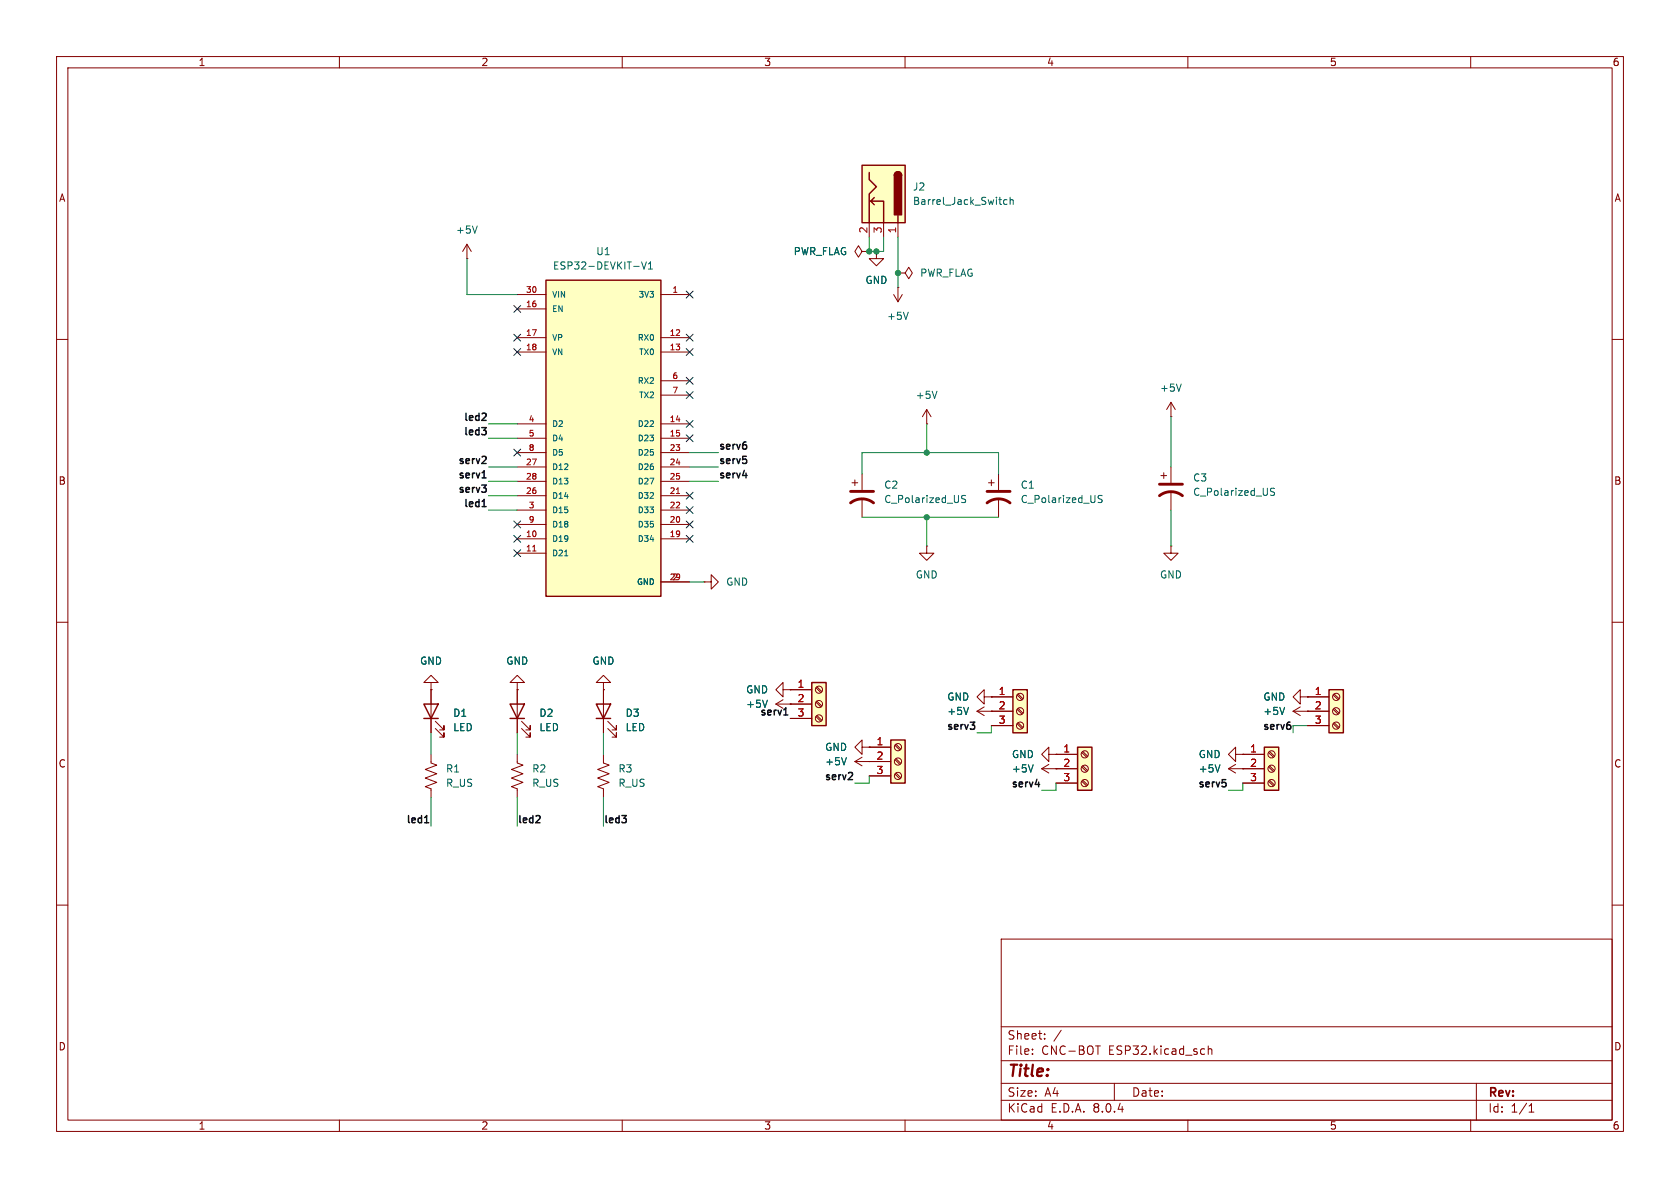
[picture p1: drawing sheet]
<svg xmlns="http://www.w3.org/2000/svg" width="297mm" height="210mm" viewBox="0 0 297 210" stroke-linecap="round" stroke-linejoin="round" font-family="sans-serif">
<g fill="none" stroke="#840000" stroke-width=".18">
<path d="M10 10h277v190h-277zM12 12h273v186h-273zM60 10v2M110 10v2M160 10v2M210 10v2M260 10v2M10 60h2M285 60h2M10 110h2M285 110h2M91.4 133.4v1.5l1.1 .4-2.1 .7 2.1 .8-2.1 .7 2.1 .8-2.1 .8 1 .3v1.6"/>
<path d="M217.2 135.9l1.2 .8M217.2 135.9h2.5M218.4 133.4v-1.3l-1.2 1.3 1.2 1.2v-1.2h1.3M218.4 135.1l-1.2 .8M219.7 133.4h.1M219.7 135.9h.1M10 160h2M285 160h2M177 166h108v32h-108zM60 198v2M110 198v2M160 198v2"/>
<path d="M177 194.5h108M177 191.5h108M177 187.5h108M177 181.5h108M182.5 186.3v.1M182.5 185.5v.1M184.7 183.6v.1M184.7 182.8v.1M187.6 182.1l-1.3 2M193.7 184.9h.8M197 191.5v3M210 198v2"/>
<path d="M213.6 184.9v1.5M213.6 185.5l.2-.1 .4 .1v.9M260 198v2M261 191.5v6.5M270.3 196.6h.9M270.3 195.5l.4-.4v1.5"/>
</g>
<path d="M215.7 135.2l-.5 1.3" fill="none" stroke="#006464" stroke-width=".18"/>
<path d="M190.5 132.1h2.5v7.6h-2.5z" fill="#ffffc2"/>
<path d="M190.5 132.1h2.5v7.6h-2.5z" fill="none" stroke="#840000" stroke-width=".25"/>
<g fill="none" stroke="#840000" stroke-width=".18">
<path d="M186.7 133.4h3.8M186.7 135.9h3.8M186.7 138.4h3.8M191.2 138.1l.9 .8M191.2 135.6l.9 .8M191.2 133l.9 .9M191.4 137.9l.9 .9M191.4 135.4l.9 .8M191.4 132.8l.9 .9"/>
<circle cx="191.8" cy="135.9" r=".63"/>
<circle cx="191.8" cy="133.3" r=".63"/>
<circle cx="191.8" cy="138.4" r=".63"/>
</g>
<path d="M143.5 120.7h2.5v7.6h-2.5z" fill="#ffffc2"/>
<path d="M74.9 124.5h2.6l-1.3 2.5zM74.9 127h2.6M143.5 120.7h2.5v7.6h-2.5z" fill="none" stroke="#840000" stroke-width=".25"/>
<g fill="none" stroke="#840000" stroke-width=".18">
<path d="M207 73.7h.1M207 71.1v2.6M207 71.1l-.8 1.3M207 71.1l.8 1.3M174.8 85.3h1M175.3 84.8v1.1M176.5 83.8v2.8M176.5 88.1v3.3M205.2 84.1h1M205.7 83.6v1M207 96.5v1.3h1.3l-1.3 1.3-1.3-1.3h1.3M207 96.5h.1"/>
<path d="M207 82.6v2.7M207 86.9v3.3M76.2 133.4v1.5l1 .4-2 .7 2 .8-2 .7 2 .8-2 .8 1 .3v1.6M76.2 120.7h1.3l-1.3-1.3-1.3 1.3h1.3v1.2M76.2 121.9h.1M76.2 121.9v7.6M77 128.8l1.5 1.5v-.8v.8h-.8M77 127.5l1.5 1.5v-.7v.7h-.8M137.2 124.5h6.3M137.2 124.5l1.2 .7M138.4 123.7l-1.2 .8M139.7 124.5h.1"/>
<path d="M139.7 121.9h3.8M139.7 127h3.8M144.2 126.7l.9 .8M144.2 124.1l.9 .9M144.2 121.6l.9 .8M144.4 126.5l.9 .8M144.4 124l.9 .8M144.4 121.4l.9 .9M151.1 134.6l1.3 .8M151.1 134.6h2.6M152.4 133.9l-1.3 .7M153.7 134.6h.1"/>
<circle cx="144.8" cy="121.9" r=".63"/>
<circle cx="144.8" cy="124.5" r=".63"/>
<circle cx="144.8" cy="127" r=".63"/>
</g>
<path d="M174.5 88.9a3.3 3.3 0 0 1 4.1 0M174.5 86.9h4.1M205 87.6a3.3 3.3 0 0 1 4 0M205 85.6h4" fill="none" stroke="#840000" stroke-width=".51"/>
<path d="M208.8 67.9l-.4 1.3M194.8 87.6h-.4l-.3 .2 .1 .3 .6 .3v.3l-.2 .1h-.5M225.3 86.4l-.5-.1-.1 .1v.4l.5 .2 .1 .3-.2 .3-.5-.1M135.7 123.8l-.5 1.2M149.6 133.9l-.4 1.3" fill="none" stroke="#006464" stroke-width=".18"/>
<path d="M179.1 121.9h2.5v7.6h-2.5z" fill="#ffffc2"/>
<path d="M90.2 124.5h2.5l-1.3 2.5zM90.2 127h2.5M105.4 124.5h2.5l-1.2 2.5zM105.4 127h2.5M179.1 121.9h2.5v7.6h-2.5z" fill="none" stroke="#840000" stroke-width=".25"/>
<g fill="none" stroke="#840000" stroke-width=".18">
<path d="M82.5 45.7h.1M82.5 43.2l-.7 1.3M82.5 43.2v2.5M82.5 43.2l.8 1.3M152.4 44.5l-.6-1.1-.7 1.1 .7 1 .6-1h1.3M153.7 44.5h.1M158 52.1l.7 1.2M158.7 50.8h.1M158.7 50.8v2.5M159.5 52.1l-.8 1.2M163.8 96.5v1.3h1.3l-1.3 1.3-1.2-1.3h1.2M163.8 96.5h.1"/>
<path d="M124.5 102.9h1.2v-1.3l1.3 1.3-1.3 1.2v-1.2M124.5 102.9h.1M91.4 120.7h1.3l-1.3-1.3-1.2 1.3h1.2v1.2M91.4 121.9h.1M91.4 121.9v7.6M92.2 128.8l1.5 1.5v-.8v.8h-.7M92.2 127.5l1.5 1.5v-.7v.7h-.7M106.7 133.4v1.5l1 .4-2 .7 2 .8-2 .7 2 .8-2 .8 1 .3v1.6M106.7 120.7h1.2l-1.2-1.3-1.3 1.3h1.3v1.2M106.7 121.9h.1M106.7 121.9v7.6M107.4 128.8l1.6 1.5v-.8v.8h-.8"/>
<path d="M107.4 127.5l1.6 1.5v-.7v.7h-.8M172.7 125.7h6.4M172.7 125.7l1.3 .8M174 123.2v-1.3l-1.3 1.3 1.3 1.3v-1.3h1.3M174 125l-1.3 .7M175.3 123.2h.1M175.3 125.7h.1M175.3 123.2h3.8M175.3 128.3h3.8M179.8 127.9l.9 .9M179.8 125.4l.9 .8M179.8 122.9l.9 .8"/>
<path d="M180 127.8l.8 .8M180 125.2l.8 .9M180 122.7l.8 .8M184.1 135.9l1.3 .8M184.1 135.9h2.6M185.4 133.4v-1.3l-1.3 1.3 1.3 1.2v-1.2h1.3M185.4 135.1l-1.3 .8M186.7 135.9h.1M186.7 133.4h.1"/>
<circle cx="180.3" cy="123.2" r=".63"/>
<circle cx="180.3" cy="125.7" r=".63"/>
<circle cx="180.3" cy="128.3" r=".63"/>
</g>
<path d="M84.4 39.9l-.5 1.3M160.6 55.2l-.5 1.3M171.2 125l-.4 1.3M182.6 135.2l-.4 1.3" fill="none" stroke="#006464" stroke-width=".18"/>
<path d="M96.5 49.5h20.3v55.9h-20.3z" fill="#ffffc2"/>
<path d="M96.5 49.5h20.3v55.9h-20.3z" fill="none" stroke="#840000" stroke-width=".25"/>
<g fill="none" stroke="#840000" stroke-width=".18">
<path d="M91.4 52.1h5.1M91.4 59.7h5.1M91.4 54.6h5.1M116.8 52.1h5.1M116.8 59.7h5.1M91.4 62.2h5.1M91.4 74.9h5.1M91.4 77.5h5.1M116.8 62.2h5.1M116.8 74.9h5.1M116.8 77.5h5.1M116.8 67.3h5.1"/>
<path d="M116.8 69.9h5.1M163.8 74.9h.1M163.8 72.4l-.7 1.3M163.8 72.4v2.5M163.8 72.4l.8 1.3M91.4 95.3h5.1M91.4 97.8h5.1M91.4 92.7h5.1M91.4 87.6h5.1M91.4 90.2h5.1M91.4 80h5.1M91.4 82.6h5.1"/>
<path d="M91.4 85.1h5.1M116.8 95.3h5.1M116.8 92.7h5.1M116.8 87.6h5.1M116.8 90.2h5.1M116.8 80h5.1M116.8 82.6h5.1M116.8 85.1h5.1M116.8 102.9h5.1"/>
</g>
<path d="M113.4 46.3l.4 1.3 .5-1.3M114.6 47.6h.8M114.6 46.7l.4-.4v1.3M165.6 69.2l-.4 1.2M99.8 98.3h.6" fill="none" stroke="#006464" stroke-width=".18"/>
<path d="M94.2 97.4h.6M119.6 87.2h.6" fill="none" stroke="#a90000" stroke-width=".18"/>
<path d="M157.5 130.8h2.5v7.6h-2.5z" fill="#ffffc2"/>
<path d="M157.5 130.8h2.5v7.6h-2.5z" fill="none" stroke="#840000" stroke-width=".25"/>
<g fill="none" stroke="#840000" stroke-width=".18">
<path d="M154.9 44.5v1.2h1.3l-1.3 1.3-1.2-1.3h1.2M154.9 44.5h.1M153.7 132.1h3.8M153.7 134.6h3.8M153.7 137.2h3.8M158.2 136.8l.9 .9M158.2 134.3l.9 .8M158.2 131.7l.9 .9M158.4 136.7l.9 .8M158.4 134.1l.9 .9M158.4 131.6l.9 .8"/>
<circle cx="158.7" cy="134.6" r=".63"/>
<circle cx="158.7" cy="132.1" r=".63"/>
<circle cx="158.7" cy="137.2" r=".63"/>
</g>
<path d="M152.4 29.2h7.6v10.2h-7.6z" fill="#ffffc2"/>
<path d="M152.4 29.2h7.6v10.2h-7.6zM153.7 30.5v1.3l1.2 1.2-1.2 1.3v5.1M153.9 35.6l.7 .6M154.6 34.9l-.7 .7h2.3v3.8M158.1 31a.64 .64 0 0 1 .6-.6 .64 .64 0 0 1 .7 .6M158.7 38.1v1.3" fill="none" stroke="#840000" stroke-width=".25"/>
<g fill="#840000" stroke="#840000" stroke-width=".25">
<path d="M158.3 30.5a.64 .64 0 0 1 .7-.1 .64 .64 0 0 1 .4 .6h-1.3z"/>
<path d="M158.1 31h1.3v7h-1.3z"/>
</g>
<path d="M153.7 39.4v2.5M156.2 39.4v2.5M158.7 39.4v2.5M152.4 132.1v-1.3l-1.3 1.3 1.3 1.3v-1.3h1.3M153.7 132.1h.1" fill="none" stroke="#840000" stroke-width=".18"/>
<path d="M178 35.4l-.3-.1-.3 .2 .1 .6h.5M178.6 35.4l.2-.1 .3 .1v.7M178.6 34.9v1.2" fill="none" stroke="#006464" stroke-width=".18"/>
<path d="M234.9 121.9h2.6v7.6h-2.6z" fill="#ffffc2"/>
<path d="M234.9 121.9h2.6v7.6h-2.6z" fill="none" stroke="#840000" stroke-width=".25"/>
<g fill="none" stroke="#840000" stroke-width=".18">
<path d="M231.1 123.2h3.8M231.1 125.7h3.8M231.1 128.3h3.8M235.7 127.9l.9 .9M235.7 125.4l.9 .8M235.7 122.9l.9 .8M235.9 127.8l.8 .8M235.9 125.2l.8 .9M235.9 122.7l.8 .8"/>
<circle cx="236.2" cy="125.7" r=".63"/>
<circle cx="236.2" cy="123.2" r=".63"/>
<circle cx="236.2" cy="128.3" r=".63"/>
</g>
<path d="M223.5 132.1h2.6v7.6h-2.6z" fill="#ffffc2"/>
<path d="M223.5 132.1h2.6v7.6h-2.6z" fill="none" stroke="#840000" stroke-width=".25"/>
<g fill="none" stroke="#840000" stroke-width=".18">
<path d="M153.7 44.5h.1M154.9 44.5h.1M158.7 48.3h1.3l.7-1.1 .6 1.1-.6 1-.7-1M158.7 48.3h.1M150.6 85.3h1M151.1 84.8v1.1M152.4 83.8v2.8M152.4 88.1v3.3M76.2 121.9h.1M76.2 121.9v2.6M76.2 127v2.5M91.4 121.9h.1"/>
<path d="M91.4 121.9v2.6M91.4 127v2.5M106.7 121.9h.1M106.7 121.9v2.6M106.7 127v2.5M138.4 121.9v-1.2l-1.2 1.2 1.2 1.3v-1.3h1.3M139.7 121.9h.1M139.7 124.5h.1M139.7 121.9h3.8M139.7 124.5h3.8M139.7 127h3.8M153.7 132.1h.1"/>
<path d="M153.7 134.6h.1M153.7 132.1h3.8M153.7 134.6h3.8M153.7 137.2h3.8M175.3 123.2h.1M175.3 125.7h.1M175.3 125.7h3.8M175.3 123.2h3.8M175.3 128.3h3.8M186.7 135.9h.1M186.7 133.4h.1M186.7 133.4h3.8"/>
<path d="M186.7 135.9h3.8M186.7 138.4h3.8M219.7 133.4h.1M219.7 135.9h.1M219.7 133.4h3.8M219.7 135.9h3.8M219.7 138.4h3.8M224.3 138.1l.8 .8M224.3 135.6l.8 .8M224.3 133l.8 .9M224.4 137.9l.9 .9M224.4 135.4l.9 .8"/>
<path d="M224.4 132.8l.9 .9M228.6 125.7l1.3 .8M228.6 125.7h6.3M229.9 123.2v-1.3l-1.3 1.3 1.3 1.3v-1.3h1.2M229.9 125l-1.3 .7M231.1 125.7h.1M231.1 123.2h.1M231.1 123.2h3.8M231.1 128.3h3.8"/>
<circle cx="224.8" cy="138.4" r=".63"/>
<circle cx="224.8" cy="135.9" r=".63"/>
<circle cx="224.8" cy="133.3" r=".63"/>
</g>
<path d="M170.7 87.6h-.5l-.2 .2 .1 .3 .6 .3v.3l-.2 .1h-.5M135.7 123.8l-.5 1.2M149.6 133.9l-.4 1.3M171.2 125l-.4 1.3M182.6 135.2l-.4 1.3M215.7 135.2l-.5 1.3M227.1 125l-.4 1.3" fill="none" stroke="#006464" stroke-width=".18"/>
<path d="M150.4 88.9a3.3 3.3 0 0 1 4 0M150.4 86.9h4" fill="none" stroke="#840000" stroke-width=".51"/>
<g fill="none" stroke="#0f0f0f" stroke-width=".25">
<path d="M85.2 75.6h.8l-.5 .5M85.7 73l.3 .3-.1 .3-.7 .7h.8M85.7 76.1l.3 .2v.3l-.3 .3M85.2 81.9h.8M85.2 85.7h.8l-.5 .5M85.2 89.6h.8M85.2 84.5h.8M85.5 88.5l.1-.2v1.3M85.9 80.8v.4M85.9 86.4v.5M138.6 126.4h.7M149.9 137.8h.8"/>
<path d="M150.7 136.7v.4M171.5 127.7h.8l-.4 .4M172.3 128.3v.5M183 138.7h.8M216.7 138.4v.6M228.1 128.3v.5M75.1 145.4h.7M75.3 144.3l.1-.1v1.2"/>
</g>
<g fill="none" stroke="#009600" stroke-width=".18">
<path d="M82.5 45.7v6.4h8.9M153.7 41.9v2.6h2.5v-2.6M158.7 41.9v8.9M86.4 77.5h5M86.4 74.9h5M163.8 74.9v5.1M207 73.7v8.9M86.4 82.6h5M86.4 90.2h5M86.4 87.6h5M86.4 85.1h5M121.9 80h5.1"/>
<path d="M121.9 82.6h5.1M121.9 85.1h5.1M152.4 83.8v-3.8h24.1v3.8M152.4 91.4h24.1M163.8 91.4v5.1M207 90.2v6.3M121.9 102.9h2.6M76.2 129.5v3.9M91.4 129.5v3.9M106.7 129.5v3.9M153.7 137.2v1.2h-2.6M175.3 128.3v1.2h-2.6"/>
<path d="M186.7 138.4v1.3h-2.6M219.7 138.4v1.3h-2.5M231.1 128.3h-2.5v1.2M76.2 141v5.1M91.4 141v5.1M106.7 141v5.1"/>
</g>
<g fill="none" stroke="#000084" stroke-width=".18">
<path d="M90.8 54l1.2 1.2M90.8 59.1l1.2 1.2M92 54l-1.2 1.2M92 59.1l-1.2 1.2M121.3 51.5l1.2 1.2M121.3 59.1l1.2 1.2M122.5 51.5l-1.2 1.2M122.5 59.1l-1.2 1.2M90.8 79.4l1.2 1.2M90.8 61.6l1.2 1.2M92 79.4l-1.2 1.2M92 61.6l-1.2 1.2"/>
<path d="M121.3 76.9l1.2 1.2M121.3 74.3l1.2 1.2M121.3 69.2l1.2 1.3M121.3 61.6l1.2 1.2M121.3 66.7l1.2 1.2M122.5 61.6l-1.2 1.2M122.5 76.9l-1.2 1.2M122.5 74.3l-1.2 1.2M122.5 69.2l-1.2 1.3M122.5 66.7l-1.2 1.2M90.8 94.6l1.2 1.3M90.8 92.1l1.2 1.2"/>
<path d="M90.8 97.2l1.2 1.2M92 94.6l-1.2 1.3M92 92.1l-1.2 1.2M92 97.2l-1.2 1.2M121.3 89.6l1.2 1.2M121.3 87l1.2 1.2M121.3 94.6l1.2 1.3M121.3 92.1l1.2 1.2M122.5 89.6l-1.2 1.2M122.5 87l-1.2 1.2M122.5 94.6l-1.2 1.3M122.5 92.1l-1.2 1.2"/>
</g>
<g fill="#009600" stroke="#009600" stroke-width=".18">
<circle cx="163.8" cy="91.4" r=".46"/>
<circle cx="163.8" cy="80" r=".46"/>
<circle cx="153.7" cy="44.5" r=".46"/>
<circle cx="154.9" cy="44.5" r=".46"/>
<circle cx="158.7" cy="48.3" r=".46"/>
</g>
<text font-size="2.8" fill="#840000" x="178" y="190.9">Title:</text>
<g font-size="2.1" fill="#840000">
<text x="178" y="184">Sheet:</text>
<text x="178" y="186.7">File:</text>
<text x="184.1" y="186.7">CNC-BOT</text>
<text x="196" y="186.7">ESP32.kicad_sch</text>
<text x="178" y="196.9">KiCad</text>
<text x="178" y="194.1">Size:</text>
<text x="184.7" y="194.1">A4</text>
<text x="185.7" y="196.9">E.D.A.</text>
<text x="193.3" y="196.9">8.0.4</text>
<text x="200" y="194.1">Date:</text>
<text x="263" y="194.3">Rev:</text>
<text x="263" y="196.9">Id:</text>
<text x="267.1" y="196.9">1/1</text>
</g>
<g font-size="1.8" fill="#840000">
<text x="35" y="11.9">1</text>
<text x="85" y="11.9">2</text>
<text x="135" y="11.9">3</text>
<text x="185" y="11.9">4</text>
<text x="235" y="11.9">5</text>
<text x="285" y="11.9">6</text>
<text x="10.3" y="35.9">A</text>
<text x="285.3" y="35.9">A</text>
<text x="10.3" y="85.9">B</text>
<text x="285.3" y="85.9">B</text>
<text x="10.3" y="135.9">C</text>
<text x="285.3" y="135.9">C</text>
<text x="10.3" y="185.9">D</text>
<text x="285.3" y="185.9">D</text>
<text x="35" y="199.9">1</text>
<text x="85" y="199.9">2</text>
<text x="135" y="199.9">3</text>
<text x="185" y="199.9">4</text>
<text x="235" y="199.9">5</text>
<text x="285" y="199.9">6</text>
</g>
<g font-size="1.8" fill="#006464">
<text x="161.3" y="33.9">J2</text>
<text x="80.5" y="41.5">+5V</text>
<text x="161.3" y="36.4">Barrel_Jack_Switch</text>
<text x="97.7" y="47.9">ESP32-DEVKIT-V1</text>
<text x="105.3" y="45.3">U1</text>
<text x="140.2" y="45.3">PWR_FLAG</text>
<text x="152.9" y="50.4">GND</text>
<text x="162.6" y="49.1">PWR_FLAG</text>
<text x="156.7" y="56.7">+5V</text>
<text x="161.8" y="70.7">+5V</text>
<text x="205" y="69.4">+5V</text>
<text x="156.2" y="86.6">C2</text>
<text x="156.2" y="89.1">C_Polarized_US</text>
<text x="180.3" y="86.6">C1</text>
<text x="180.3" y="89.1">C_Polarized_US</text>
<text x="210.8" y="85.3">C3</text>
<text x="210.8" y="87.9">C_Polarized_US</text>
<text x="128.3" y="103.7">GND</text>
<text x="161.8" y="102.5">GND</text>
<text x="205" y="102.5">GND</text>
<text x="74.2" y="117.7">GND</text>
<text x="89.4" y="117.7">GND</text>
<text x="104.6" y="117.7">GND</text>
<text x="131.8" y="125.3">+5V</text>
<text x="131.8" y="122.8">GND</text>
<text x="167.4" y="124.1">GND</text>
<text x="223.2" y="124.1">GND</text>
<text x="80" y="126.9">D1</text>
<text x="80" y="129.5">LED</text>
<text x="95.3" y="126.9">D2</text>
<text x="95.3" y="129.5">LED</text>
<text x="110.5" y="126.9">D3</text>
<text x="110.5" y="129.5">LED</text>
<text x="167.4" y="126.6">+5V</text>
<text x="223.2" y="126.6">+5V</text>
<text x="78.7" y="136.8">R1</text>
<text x="94" y="136.8">R2</text>
<text x="109.2" y="136.8">R3</text>
<text x="145.8" y="135.5">+5V</text>
<text x="145.8" y="132.9">GND</text>
<text x="178.8" y="136.8">+5V</text>
<text x="178.8" y="134.2">GND</text>
<text x="211.8" y="134.2">GND</text>
<text x="211.8" y="136.8">+5V</text>
<text x="78.7" y="139.3">R_US</text>
<text x="94" y="139.3">R_US</text>
<text x="109.2" y="139.3">R_US</text>
</g>
<g font-size="1.8" fill="#a90000">
<text x="153.4" y="41.3" transform="rotate(-90 153.4 41.3)">2</text>
<text x="156" y="41.3" transform="rotate(-90 156 41.3)">3</text>
<text x="158.5" y="41.3" transform="rotate(-90 158.5 41.3)">1</text>
<text x="140.9" y="121.7">1</text>
<text x="140.9" y="124.2">2</text>
<text x="176.5" y="122.9">1</text>
<text x="176.5" y="125.5">2</text>
<text x="232.3" y="122.9">1</text>
<text x="232.3" y="125.5">2</text>
<text x="140.9" y="126.7">3</text>
<text x="154.9" y="131.8">1</text>
<text x="176.5" y="128">3</text>
<text x="232.3" y="128">3</text>
<text x="154.9" y="134.4">2</text>
<text x="154.9" y="136.9">3</text>
<text x="187.9" y="133.1">1</text>
<text x="187.9" y="135.6">2</text>
<text x="220.9" y="133.1">1</text>
<text x="220.9" y="135.6">2</text>
<text x="187.9" y="138.2">3</text>
<text x="220.9" y="138.2">3</text>
</g>
<g font-size="1.8" fill="#0f0f0f">
<text x="81.7" y="74.5">led2</text>
<text x="81.7" y="77">led3</text>
<text x="80.8" y="82.1">serv2</text>
<text x="127" y="79.6">serv6</text>
<text x="127" y="82.1">serv5</text>
<text x="80.8" y="87.2">serv3</text>
<text x="80.8" y="84.6">serv1</text>
<text x="81.7" y="89.7">led1</text>
<text x="127" y="84.6">serv4</text>
<text x="134.1" y="126.6">serv1</text>
<text x="167.1" y="129.1">serv3</text>
<text x="223" y="129.1">serv6</text>
<text x="145.5" y="138">serv2</text>
<text x="178.6" y="139.3">serv4</text>
<text x="211.6" y="139.3">serv5</text>
<text x="71.6" y="145.6">led1</text>
<text x="91.4" y="145.6">led2</text>
<text x="106.7" y="145.6">led3</text>
</g>
<g font-size="1.4" fill="#a90000">
<text x="92.9" y="51.8">30</text>
<text x="118.8" y="51.8">1</text>
<text x="92.9" y="54.4">16</text>
<text x="92.9" y="59.4">17</text>
<text x="118.3" y="59.4">12</text>
<text x="92.9" y="62">18</text>
<text x="118.3" y="62">13</text>
<text x="118.8" y="67.1">6</text>
<text x="118.8" y="69.6">7</text>
<text x="93.4" y="74.7">4</text>
<text x="93.4" y="77.2">5</text>
<text x="118.3" y="74.7">14</text>
<text x="118.3" y="77.2">15</text>
<text x="92.9" y="82.3">27</text>
<text x="93.4" y="79.8">8</text>
<text x="118.3" y="79.8">23</text>
<text x="118.3" y="82.3">24</text>
<text x="92.9" y="87.4">26</text>
<text x="92.9" y="84.8">28</text>
<text x="93.4" y="89.9">3</text>
<text x="118.3" y="87.4">21</text>
<text x="118.3" y="89.9">22</text>
<text x="118.3" y="84.8">25</text>
<text x="92.9" y="95">10</text>
<text x="93.4" y="92.5">9</text>
<text x="118.3" y="95">19</text>
<text x="118.3" y="92.5">20</text>
<text x="92.9" y="97.5">11</text>
<text x="118.3" y="102.6">29</text>
<text x="118.8" y="102.6">2</text>
</g>
<g font-size="1.4" fill="#006464">
<text x="97.5" y="52.8">VIN</text>
<text x="112.8" y="52.8">3V3</text>
<text x="97.5" y="55.3">EN</text>
<text x="97.5" y="60.4">VP</text>
<text x="97.5" y="63">VN</text>
<text x="112.6" y="60.4">RX0</text>
<text x="112.9" y="63">TX0</text>
<text x="112.6" y="68">RX2</text>
<text x="112.9" y="70.6">TX2</text>
<text x="97.5" y="75.7">D2</text>
<text x="112.6" y="75.7">D22</text>
<text x="97.5" y="83.3">D12</text>
<text x="97.5" y="78.2">D4</text>
<text x="97.5" y="80.7">D5</text>
<text x="112.6" y="78.2">D23</text>
<text x="112.6" y="80.7">D25</text>
<text x="112.6" y="83.3">D26</text>
<text x="97.5" y="88.4">D14</text>
<text x="97.5" y="85.8">D13</text>
<text x="112.6" y="88.4">D32</text>
<text x="112.6" y="85.8">D27</text>
<text x="97.5" y="96">D19</text>
<text x="97.5" y="90.9">D15</text>
<text x="97.5" y="93.4">D18</text>
<text x="112.6" y="96">D34</text>
<text x="112.6" y="93.4">D35</text>
<text x="112.6" y="90.9">D33</text>
<text x="97.5" y="98.5">D21</text>
<text x="112.5" y="103.6">GND</text>
</g>
</svg>
